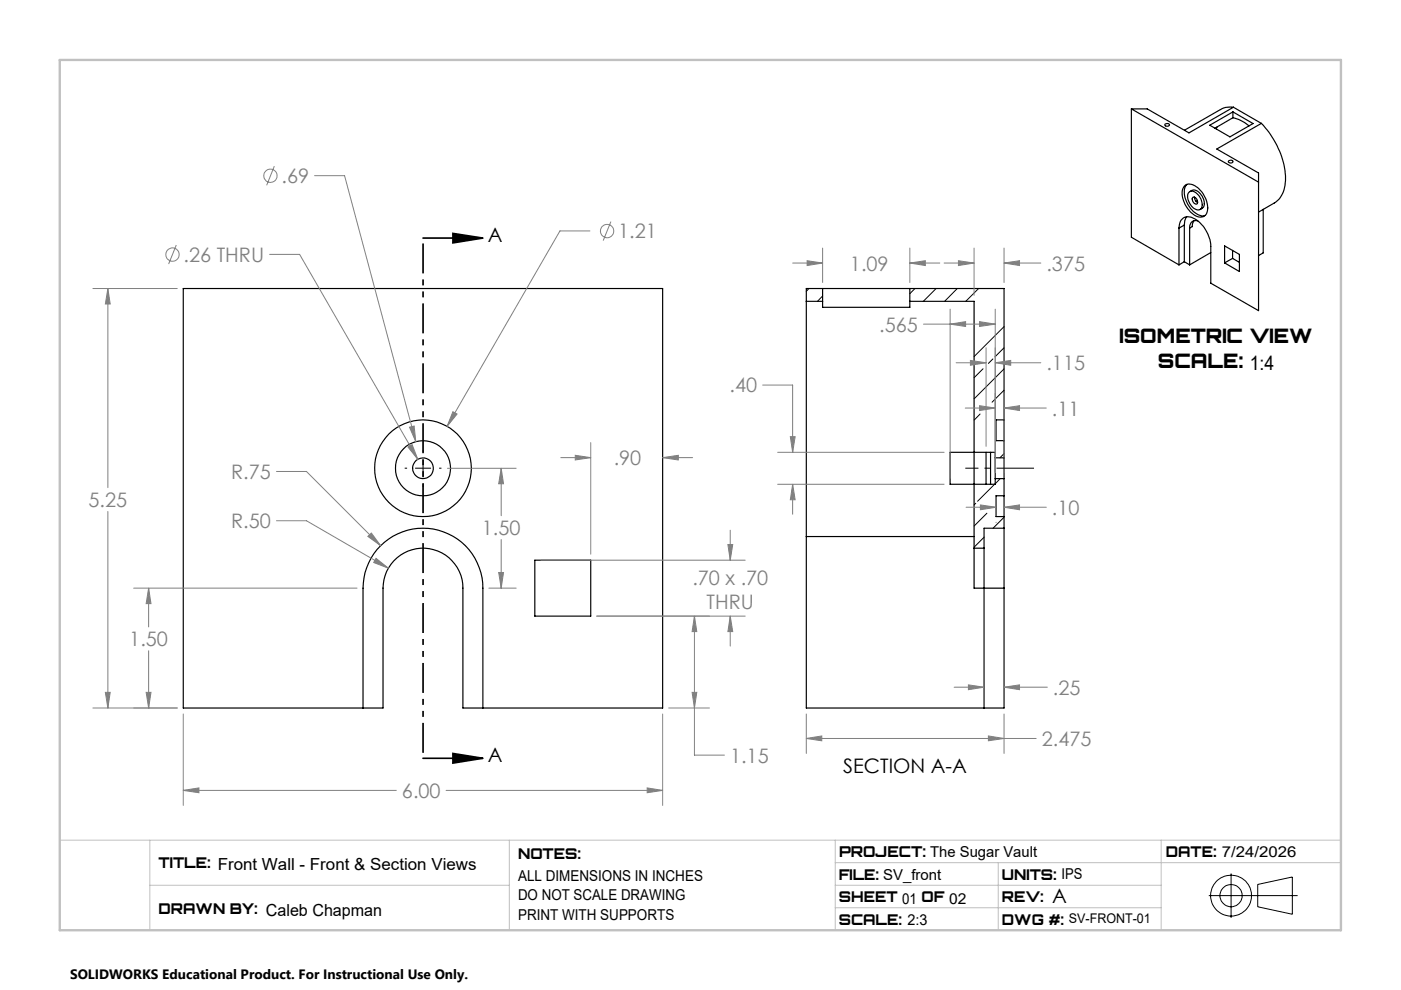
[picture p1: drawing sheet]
<svg xmlns="http://www.w3.org/2000/svg" width="297mm" height="210mm" viewBox="0 0 297 210" stroke-linecap="round" stroke-linejoin="round" font-family="sans-serif">
<g fill="none" stroke="#000" stroke-width=".25">
<path d="M239.8 23.1l26.9 15.5M239.8 23.1v27.2l10.1 5.8M246.9 26.3h.1a.47 .47 0 0 1 .5-.1 .47 .47 0 0 1 .3 .4h-.1a.44 .44 0 0 1-.5 .2 .44 .44 0 0 1-.3-.5zM251 39.4a2.04 2.04 0 0 1 2.8 .3 5.2 5.2 0 0 1 1.9 5.7 1.87 1.87 0 0 1-3-.1 5.3 5.3 0 0 1-1.9-5.4zM251.6 39.1a3.7 3.7 0 0 0 .2 4.3 4 4 0 0 0 3.4 2.3h.2M256.4 26.5l4.9-2.8 4.3 2.5-4.9 2.8zM257.9 26.9l-.1 .4M260.5 34.1a.44 .44 0 0 1 .5-.2 .44 .44 0 0 1 .2 .5 .48 .48 0 0 1-.5 .1 .48 .48 0 0 1-.3-.4zM261.3 24.9a8.1 8.1 0 0 1 3.4 1.8M261.3 24.9l-3.8 2.3M261.3 23.7v1.2M261.4 22.7a3.9 3.9 0 0 0-2.7 .5l-7.7 4.4"/>
<path d="M261.4 22.7l-9.4 5.5-8.9-5.1h-3.3M261.4 22.7l5.9 3.4M267.3 26.1l-9.4 5.5 8.8 5.1v29.1l-10.1-5.8v-7.8a6.7 6.7 0 0 0-4.5-6.2 2.01 2.01 0 0 0-2.2 2.3M267.3 26.1a16.9 16.9 0 0 1 5 13.2 5.2 5.2 0 0 1-2.2 3.7l-3.4 2M249.9 48.3v7.8M251 47.7l-1.1 .6M251 55.5l1.1 .6M251 47.7v7.8M251 55.5l-1.1 .6M251.5 45.9l-.4 .9-.1 .9M251.9 40.8a1.38 1.38 0 0 1 2.1 .6 2.27 2.27 0 0 1 .4 3 2.13 2.13 0 0 1-2.5-1.8 1.99 1.99 0 0 1 0-1.8zM252.1 48.3v7.8"/>
<path d="M252.2 40.6a1.63 1.63 0 0 1 2.4 .8 2.12 2.12 0 0 1 .2 2.7l-.4 .3M252.8 41.8a.85 .85 0 0 1 .9 .5 .85 .85 0 0 1-.1 1 1.01 1.01 0 0 1-.8-1.5zM253.1 46.8l-.3 .4-.1 .8-.6 .3M253.2 41.9a1.3 1.3 0 0 0 .6 1M253.2 41.8v.1M253.2 41.8h.1M253.8 42.5l-.3 .2M253.9 46.8a1.31 1.31 0 0 0-1.8 1.5M256.6 53.5l-4.5 2.6M259.5 52.1l3.2 1.8v3.6l-3.2-1.8zM261.2 54.8l-1.7 .9M261.2 54.8l1.5 .8"/>
<path d="M261.2 53.1v1.7M267.7 44.4v9.2l-1 .6M38.8 61.1h101.6v88.9h-42.3v-25.4a8.5 8.5 0 0 0-8.5-8.4 8.5 8.5 0 0 0-8.4 8.4v25.4h-42.4zM170.9 63.9v49.8M170.9 63.9v-2.8h41.9v27.9M170.9 63.9h3.4M174.3 63.9v1.2h18.5v-1.2M174.3 61.1v2.8M192.8 63.9h13.6v52.3M192.8 61.1v2.8M209 95.9v6.7M209.9 95.9v6.7"/>
<path d="M210.9 97v-1.1h-9.5v6.7h9.5v-1.2M210.9 97v4.4M210.9 97h1.9M212.8 97v4.4M212.8 89v4.4M212.8 93.4v3.6M212.8 89h-1.7v4.4h1.7M113.3 118.7h11.9v11.9h-11.9zM170.9 113.7v36.3h41.9v-25.4M170.9 113.7h35.5M206.4 116.2v8.4h6.4M206.4 116.2h2.2"/>
<path d="M208.6 116.2v33.8M210.9 101.4h1.9M212.8 111.9v12.7M212.8 105.1v4.4M212.8 101.4v3.7M212.8 109.5v2.4M212.8 105.1h-1.7v4.4h1.7M212.8 111.9h-4.2v4.3M76.9 150v-25.4a12.7 12.7 0 0 1 12.7-12.7 12.7 12.7 0 0 1 12.7 12.7v25.4"/>
<circle cx="89.6" cy="99.2" r="2.19"/>
<circle cx="89.6" cy="99.2" r="5.9"/>
<circle cx="89.7" cy="99.2" r="10.2"/>
</g>
<g fill="none" stroke="#000" stroke-width=".21">
<path d="M171.4 61.1l-.5 .6M174.3 62.7l-1.1 1.2M193.9 61.1l-1.1 1.1M198.4 61.1l-2.7 2.8M202.9 61.1l-2.7 2.8M207.4 61.1l-2.7 2.8M208.4 78.1l-2 2M210.4 76.1l-.9 .9M212.8 69.2l-6.4 6.4M212.8 73.7l-1.9 1.9M212.8 78.2l-6.4 6.3M207.7 87.7l-1.3 1.3"/>
<path d="M212.8 96.1l-.9 .9M212.8 82.7l-2.5 2.5M206.8 106.7l-.4 .3M208.6 113.8l-2.2 2.2M209.2 108.8l-2.8 2.7M210.8 102.6l-3.6 3.6M212 101.4l-1.1 1.1M212.8 109.6l-2.3 2.3"/>
</g>
<path d="M19.7 61.1h17.9M22.9 61.1l.5 3.3h-1.1zM22.9 61.1v42.2M22.9 108.4v41.6M19.7 150h17.9" fill="none" stroke="#808080" stroke-width=".21"/>
<path d="M12.7 178.1h271.5M31.7 178.1v19M107.9 178.1v19M177 178.1v19M246.1 178.1v19M31.7 187.6h76.2M177 187.6h69.1M177 182.8h107.2M177 192.4h69.1M211.6 182.8v14.3" fill="none" stroke="#c0c0c0" stroke-width=".21"/>
<path d="M12.7 12.7h271.5v184.4h-271.5z" fill="none" stroke="#c0c0c0" stroke-width=".5"/>
<path d="M22.9 61.1l.5 3.3h-1.1z" fill="#808080"/>
<path d="M22.3 146.7h1.1l-.5 3.3z" fill="none" stroke="#808080" stroke-width=".21"/>
<path d="M22.3 146.7h1.1l-.5 3.3z" fill="#808080"/>
<path d="M58.6 99.9h6.3l15.8 15.7M78 113.7l.7-.7 2 2.6z" fill="none" stroke="#808080" stroke-width=".21"/>
<path d="M78 113.7l.7-.7 2 2.6z" fill="#808080"/>
<path d="M58.6 110.4h6.3l17.4 10M79.7 118.3l2.6 2.1-3.1-1.2z" fill="none" stroke="#808080" stroke-width=".21"/>
<path d="M79.7 118.3l2.6 2.1-3.1-1.2z" fill="#808080"/>
<path d="M38.8 151.3v19.4M140.4 151.3v19.4M38.8 167.5l3.4-.5v1zM38.8 167.5h45.2M94.5 167.5h45.9" fill="none" stroke="#808080" stroke-width=".21"/>
<path d="M38.8 167.5l3.4-.5v1z" fill="#808080"/>
<path d="M137.2 167l3.2 .5-3.2 .5z" fill="none" stroke="#808080" stroke-width=".21"/>
<path d="M137.2 167l3.2 .5-3.2 .5z" fill="#808080"/>
<g fill="none" stroke="#808080" stroke-width=".21">
<path d="M125 48.9h-6.3l-23.9 41.5M129.5 47l-1.7 4M96 87.2l.9 .5-2.1 2.7z"/>
<circle cx="128.7" cy="49" r="1.41"/>
</g>
<path d="M96 87.2l.9 .5-2.1 2.7z" fill="#808080"/>
<g fill="none" stroke="#808080" stroke-width=".21">
<path d="M58.1 35.2l-1.6 4.1M66.7 37.2h6.3l15.1 56.4M86.8 90.5l1-.2 .3 3.3z"/>
<circle cx="57.3" cy="37.2" r="1.42"/>
</g>
<path d="M86.8 90.5l1-.2 .3 3.3z" fill="#808080"/>
<g fill="none" stroke="#808080" stroke-width=".21">
<path d="M37.4 51.9l-1.7 4.1M57.1 53.9h6.4l25 43.4M86.5 94.7l.8-.5 1.2 3.1z"/>
<circle cx="36.6" cy="54" r="1.4"/>
</g>
<path d="M86.5 94.7l.8-.5 1.2 3.1z" fill="#808080"/>
<path d="M94.8 99.2h14.6M106.2 99.2l.5 3.3h-1zM106.2 99.2v10.1M106.2 114.3v10.3M103.6 124.6h5.8" fill="none" stroke="#808080" stroke-width=".21"/>
<path d="M106.2 99.2l.5 3.3h-1z" fill="#808080"/>
<path d="M105.7 121.3h1l-.5 3.3z" fill="none" stroke="#808080" stroke-width=".21"/>
<path d="M105.7 121.3h1l-.5 3.3z" fill="#808080"/>
<path d="M28.3 124.6h47.4M31.5 124.6l.5 3.3h-1zM31.5 124.6v8.3M31.5 137.9v12.1M28.3 150h9.3" fill="none" stroke="#808080" stroke-width=".21"/>
<path d="M31.5 124.6l.5 3.3h-1z" fill="#808080"/>
<path d="M31 146.7h1l-.5 3.3z" fill="none" stroke="#808080" stroke-width=".21"/>
<path d="M31 146.7h1l-.5 3.3z" fill="#808080"/>
<path d="M118.9 97h6.3M121.9 96.5l3.3 .5-3.3 .5zM125.2 93.8v23.6M140.4 97h6.4" fill="none" stroke="#808080" stroke-width=".21"/>
<path d="M121.9 96.5l3.3 .5-3.3 .5z" fill="#808080"/>
<path d="M140.4 97l3.4-.5v1z" fill="none" stroke="#808080" stroke-width=".21"/>
<path d="M140.4 97l3.4-.5v1z" fill="#808080"/>
<path d="M126.5 130.6h23.9M147.2 130.6l.5 3.3h-1zM147.2 130.6v29.4h6.3M141.7 150h8.7" fill="none" stroke="#808080" stroke-width=".21"/>
<path d="M147.2 130.6l.5 3.3h-1z" fill="#808080"/>
<path d="M146.7 146.7h1l-.5 3.3z" fill="none" stroke="#808080" stroke-width=".21"/>
<path d="M146.7 146.7h1l-.5 3.3z" fill="#808080"/>
<path d="M114.6 118.7h43.3M154.8 112.4v6.3M126.5 130.6h31.4M154.8 130.6l.5 3.3h-1zM154.8 130.6v6.3" fill="none" stroke="#808080" stroke-width=".21"/>
<path d="M154.8 130.6l.5 3.3h-1z" fill="#808080"/>
<path d="M154.3 115.4h1l-.5 3.3z" fill="none" stroke="#808080" stroke-width=".21"/>
<path d="M154.3 115.4h1l-.5 3.3z" fill="#808080"/>
<path d="M89.6 50.5h12.7M96 49.5l6.3 1-6.3 1zM96 159.7l6.3 1-6.3 1zM89.6 160.7h12.7" fill="none" stroke="#000" stroke-width=".35"/>
<path d="M96 49.5l6.3 1-6.3 1zM96 159.7l6.3 1-6.3 1z" fill="#000"/>
<path d="M168 55.7h6.3M171.1 55.3l3.2 .4-3.2 .6zM174.3 52.6v7.3M192.8 52.6v7.3M192.8 55.7h6.4" fill="none" stroke="#808080" stroke-width=".21"/>
<path d="M86.3 99.2h-.5M89.7 99.2v-1.7M89.7 99.2h-1.7M89.7 99.2v1.7M89.7 99.2h1.7M89.7 95.8v-.5M93.1 99.2h.5M89.7 102.6v.5" fill="none" stroke="#000" stroke-width=".21" stroke-dasharray="15.2 1.3 1.3 1.3" stroke-linecap="butt"/>
<path d="M89.7 50.5v110.2" fill="none" stroke="#000" stroke-width=".35" stroke-dasharray="6.3 1.3 1.3 1.3 1.3 1.3" stroke-dashoffset="-1.1" stroke-linecap="butt"/>
<path d="M171.1 55.3l3.2 .4-3.2 .6z" fill="#808080"/>
<path d="M192.8 55.7l3.3-.4v1z" fill="none" stroke="#808080" stroke-width=".21"/>
<path d="M192.8 55.7l3.3-.4v1z" fill="#808080"/>
<path d="M200.1 55.7h6.3M203.1 55.3l3.3 .4-3.3 .6zM206.4 52.6v10M212.8 52.6v7.3M212.8 55.7h7.8" fill="none" stroke="#808080" stroke-width=".21"/>
<path d="M203.1 55.3l3.3 .4-3.3 .6z" fill="#808080"/>
<path d="M212.8 55.7l3.3-.4v1z" fill="none" stroke="#808080" stroke-width=".21"/>
<path d="M212.8 55.7l3.3-.4v1z" fill="#808080"/>
<path d="M170.9 156.5l3.3-.5v1zM170.9 151.3v8.4M170.9 156.5h48.7M212.8 151.3v8.4" fill="none" stroke="#808080" stroke-width=".21"/>
<path d="M170.9 156.5l3.3-.5v1z" fill="#808080"/>
<path d="M209.5 156l3.3 .5-3.3 .5z" fill="none" stroke="#808080" stroke-width=".21"/>
<path d="M209.5 156l3.3 .5-3.3 .5z" fill="#808080"/>
<path d="M202.2 145.6h6.4M205.2 145.1l3.4 .5-3.4 .6zM212.8 145.6h9.2" fill="none" stroke="#808080" stroke-width=".21"/>
<path d="M205.2 145.1l3.4 .5-3.4 .6z" fill="#808080"/>
<path d="M212.8 145.6l3.3-.5v1.1z" fill="none" stroke="#808080" stroke-width=".21"/>
<path d="M212.8 145.6l3.3-.5v1.1z" fill="#808080"/>
<path d="M195.7 68.7h15.2M201.4 65.5v35.9M207.6 68.2l3.3 .5-3.3 .5zM210.9 65.5v34.7" fill="none" stroke="#808080" stroke-width=".21"/>
<path d="M207.6 68.2l3.3 .5-3.3 .5z" fill="#808080"/>
<path d="M201.4 68.7l3.2-.5v1z" fill="none" stroke="#808080" stroke-width=".21"/>
<path d="M201.4 68.7l3.2-.5v1z" fill="#808080"/>
<path d="M202.6 76.9h6.4M205.7 76.4l3.3 .5-3.3 .5zM209 73.7v20.9M210.9 73.7v22.1M210.9 76.9h9.7" fill="none" stroke="#808080" stroke-width=".21"/>
<path d="M205.7 76.4l3.3 .5-3.3 .5z" fill="#808080"/>
<path d="M210.9 76.9l3.3-.5v1z" fill="none" stroke="#808080" stroke-width=".21"/>
<path d="M210.9 76.9l3.3-.5v1z" fill="#808080"/>
<path d="M204.8 107.5h6.3M207.8 107l3.3 .5-3.3 .5zM211.1 110.7h.1M212.8 107.5h9" fill="none" stroke="#808080" stroke-width=".21"/>
<path d="M207.8 107l3.3 .5-3.3 .5z" fill="#808080"/>
<path d="M212.8 107.5l3.3-.5v1z" fill="none" stroke="#808080" stroke-width=".21"/>
<path d="M212.8 107.5l3.3-.5v1z" fill="#808080"/>
<path d="M161.6 81.6h6.4v14.3M164.8 95.9h35.3M164.8 102.6h35.3M168 102.6l.5 3.3h-1zM168 102.6v6.4" fill="none" stroke="#808080" stroke-width=".21"/>
<path d="M168 102.6l.5 3.3h-1z" fill="#808080"/>
<path d="M167.5 92.5h1l-.5 3.4z" fill="none" stroke="#808080" stroke-width=".21"/>
<path d="M167.5 92.5h1l-.5 3.4z" fill="#808080"/>
<path d="M204.6 86.5h6.3M207.6 86l3.3 .5-3.3 .5zM210.9 83.3v16.9M212.8 83.3v16.9M212.8 86.5h9" fill="none" stroke="#808080" stroke-width=".21"/>
<path d="M207.6 86l3.3 .5-3.3 .5z" fill="#808080"/>
<path d="M212.8 86.5l3.3-.5v1z" fill="none" stroke="#808080" stroke-width=".21"/>
<path d="M212.8 86.5l3.3-.5v1z" fill="#808080"/>
<g fill="none" stroke="#000" stroke-width=".21">
<path d="M256.2 189.8h18.8M260.9 185.1v9.4M266.6 187.4l7.3-1.5v7.9l-7.3-1.6z"/>
<circle cx="260.9" cy="189.8" r="4.3"/>
<circle cx="260.9" cy="189.8" r="2.36"/>
</g>
<path d="M219.1 99.2h-14.5" fill="none" stroke="#000" stroke-width=".21" stroke-dasharray="15.2 1.3 1.3 1.3" stroke-dashoffset="7.3" stroke-linecap="butt"/>
<g font-size="4.2" fill="#808080">
<text x="59.7" y="38.8">.69</text>
<text x="131" y="50.5">1.21</text>
<text x="38.9" y="55.5">.26 THRU</text>
<text x="180.1" y="57.3">1.09</text>
<text x="221.8" y="57.3">.375</text>
<text x="186.4" y="70.3">.565</text>
<text x="154.6" y="83.2">.40</text>
<text x="221.8" y="78.5">.115</text>
<text x="222.9" y="88.1">.11</text>
<text x="49" y="101.5">R.75</text>
<text x="130.1" y="98.6">.90</text>
<text x="18.8" y="107.4">5.25</text>
<text x="49" y="112">R.50</text>
<text x="102.1" y="113.4">1.50</text>
<text x="222.9" y="109.1">.10</text>
<text x="146.7" y="123.9">.70 x .70</text>
<text x="149.8" y="129">THRU</text>
<text x="27.4" y="137">1.50</text>
<text x="223.2" y="147.2">.25</text>
<text x="154.7" y="161.6">1.15</text>
<text x="220.8" y="158.1">2.475</text>
<text x="85.2" y="169.1">6.00</text>
</g>
<g font-size="4.2">
<text x="103.4" y="51.2">A</text>
<text x="237.3" y="72.7">ISOMETRIC VIEW</text>
<text x="245.4" y="78">SCALE: 1:4</text>
<text x="103.4" y="161.5">A</text>
<text x="178.7" y="163.8">SECTION A-A</text>
<text x="223" y="191.4">A</text>
</g>
<g font-size="3.2">
<text x="177.8" y="181.7">PROJECT: The Sugar Vault</text>
<text x="109.8" y="186.6">ALL DIMENSIONS IN INCHES</text>
<text x="109.8" y="190.8">DO NOT SCALE DRAWING</text>
<text x="109.8" y="195">PRINT WITH SUPPORTS</text>
</g>
<g font-size="3.1">
<text x="33.6" y="183.9">TITLE: Front Wall - Front &amp; Section Views</text>
<text x="109.8" y="182">NOTES:</text>
<text x="247.1" y="181.7">DATE: 7/24/2026</text>
<text x="177.8" y="186.5">FILE: SV_front</text>
<text x="177.8" y="191.2">SHEET 01 OF 02</text>
<text x="212.3" y="186.4">UNITS: IPS</text>
<text x="212.3" y="191.2">REV:</text>
<text x="33.6" y="193.7">DRAWN BY: Caleb Chapman</text>
<text x="177.8" y="196">SCALE: 2:3</text>
<text x="212.3" y="196">DWG #: SV-FRONT-01</text>
</g>
<text font-size="2.9" x="14.8" y="207.5">SOLIDWORKS Educational Product. For Instructional Use Only.</text>
</svg>
